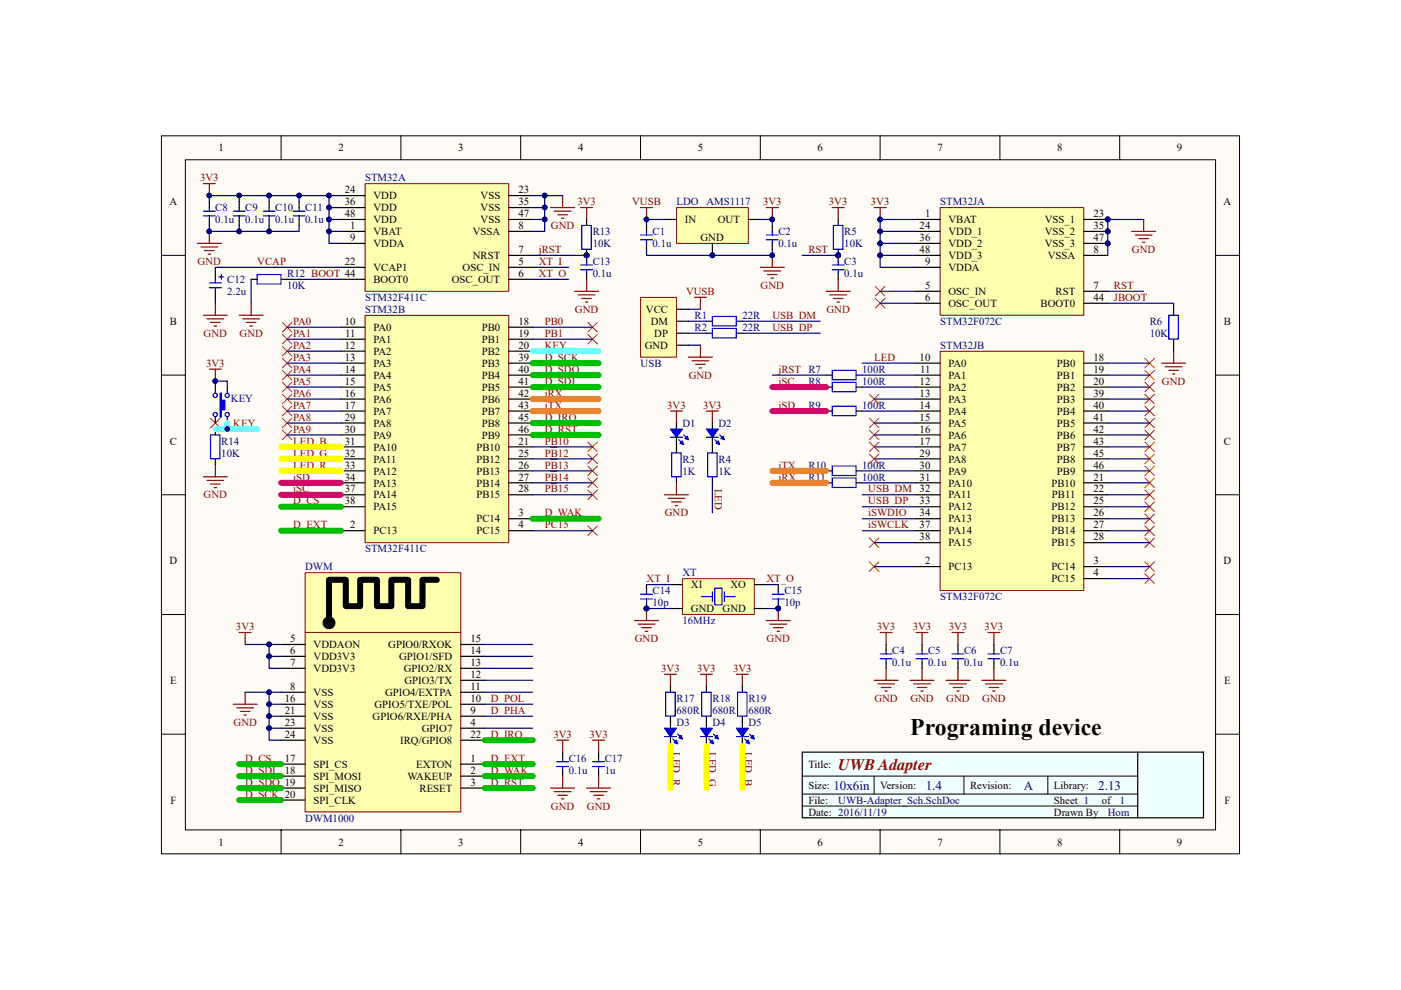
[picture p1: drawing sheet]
<svg xmlns="http://www.w3.org/2000/svg" width="297mm" height="210mm" viewBox="0 0 297 210" stroke-linecap="round" stroke-linejoin="round" font-family="sans-serif">
<path d="M34.2 28.8h228.6v152.3h-228.6z" fill="#fffcf8"/>
<path d="M34.2 28.8h228.6v152.3h-228.6z" fill="none" stroke="#000" stroke-width=".21"/>
<path d="M39.3 33.9h218.4v142.1h-218.4z" fill="#fffcf8"/>
<g fill="none" stroke="#000" stroke-width=".21">
<path d="M39.3 33.9h218.4v142.1h-218.4zM59.6 28.8v5.1M85 28.8v5.1M110.4 28.8v5.1M135.8 28.8v5.1M161.2 28.8v5.1M186.6 28.8v5.1M212 28.8v5.1M237.4 28.8v5.1M34.2 54.2h5.1M257.7 54.2h5.1M34.2 79.6h5.1"/>
<path d="M257.7 79.6h5.1M34.2 104.9h5.1M257.7 104.9h5.1M34.2 130.3h5.1M257.7 130.3h5.1M34.2 155.7h5.1M257.7 155.7h5.1M59.6 176v5.1M85 176v5.1M110.4 176v5.1M135.8 176v5.1M161.2 176v5.1"/>
<path d="M186.6 176v5.1M212 176v5.1M237.4 176v5.1"/>
</g>
<g fill="none" stroke="#800000" stroke-width=".25">
<path d="M43.1 38.9h2.6M44.4 38.9v2.6M116.8 44h5M117.5 44.8h3.6M118.3 45.6h2M119 46.3h.5M119.3 41.5v2.5M123.1 44h2.5M124.4 44v2.5M43.1 66.9h5.1M43.9 67.6h3.5M44.6 68.4h2.1"/>
<path d="M45.4 69.2h.5M45.7 64.3v2.6M50.7 66.9h5.1M51.5 67.6h3.5M52.2 68.4h2.1M53 69.2h.5M53.3 64.3v2.6"/>
</g>
<circle cx="44.4" cy="41.5" r=".49" fill="#000080" stroke="#000080" stroke-width=".21"/>
<path d="M77.4 39h30.5v22.8h-30.5z" fill="#ffffb0"/>
<path d="M77.4 39h30.5v22.8h-30.5z" fill="none" stroke="#800000" stroke-width=".21"/>
<g fill="none" stroke="#000" stroke-width=".25">
<path d="M72.3 49.1h5.1M72.3 56.7h5.1M72.3 59.2h5.1M72.3 51.6h5.1M72.3 41.5h5.1M72.3 44h5.1M72.3 46.5h5.1M107.9 49.1h5M107.9 56.7h5M107.9 59.2h5M107.9 54.2h5M107.9 41.5h5"/>
<path d="M107.9 44h5M107.9 46.5h5"/>
</g>
<path d="M77.4 66.9h30.5v48.2h-30.5z" fill="#ffffb0"/>
<path d="M77.4 66.9h30.5v48.2h-30.5z" fill="none" stroke="#800000" stroke-width=".21"/>
<g fill="none" stroke="#000" stroke-width=".25">
<path d="M72.3 69.4h5.1M72.3 71.9h5.1M72.3 74.5h5.1M72.3 77h5.1M72.3 79.6h5.1M107.9 69.4h5M107.9 71.9h5M107.9 74.5h5M107.9 77h5M107.9 79.6h5M45.7 91v1.2M45.7 97.3v1.3"/>
<path d="M72.3 82.1h5.1M72.3 84.6h5.1M72.3 87.2h5.1M72.3 94.8h5.1M72.3 97.3h5.1M72.3 99.9h5.1M72.3 89.7h5.1M72.3 92.2h5.1M107.9 82.1h5M107.9 84.6h5M107.9 87.2h5M107.9 94.8h5"/>
<path d="M107.9 97.3h5M107.9 99.9h5M107.9 89.7h5M107.9 92.2h5M72.3 112.6h5.1M72.3 102.4h5.1M72.3 104.9h5.1M72.3 107.5h5.1M107.9 112.6h5M107.9 110h5M107.9 102.4h5M107.9 104.9h5"/>
</g>
<path d="M124.4 59.2v2.6M44.4 78.3h2.5M45.7 78.3v2.5M121.8 61.8h5.1M122.6 62.5h3.6M123.4 63.3h2M124.1 64.1h.5M45.7 98.6v2.5M43.1 101.1h5.1M43.9 101.9h3.5M44.6 102.7h2.1M45.4 103.4h.5" fill="none" stroke="#800000" stroke-width=".25"/>
<circle cx="45.6" cy="80.8" r=".49" fill="#000080" stroke="#000080" stroke-width=".21"/>
<path d="M44.6 92.2h2v5.1h-2z" fill="none" stroke="#00f" stroke-width=".25"/>
<path d="M64.7 134.2h33v38h-33z" fill="#ffffb0"/>
<path d="M64.7 134.2h33v38h-33z" fill="none" stroke="#800000" stroke-width=".21"/>
<g fill="none" stroke="#000" stroke-width=".25">
<path d="M59.6 136.7h5.1M59.6 139.2h5.1M97.7 136.7h5.1M97.7 139.2h5.1M59.6 154.5h5.1M59.6 141.8h5.1M59.6 146.8h5.1M59.6 151.9h5.1M59.6 149.4h5.1M59.6 157h5.1M97.7 154.5h5.1M97.7 141.8h5.1"/>
<path d="M97.7 146.8h5.1M97.7 151.9h5.1M97.7 149.4h5.1M97.7 144.3h5.1M97.7 157h5.1M59.6 162.1h5.1M59.6 164.6h5.1M59.6 167.2h5.1M59.6 169.7h5.1M97.7 162.1h5.1M97.7 164.6h5.1M97.7 167.2h5.1"/>
</g>
<path d="M64.7 121.5h33v12.6h-33z" fill="#ffffb0"/>
<path d="M64.7 121.5h33v12.6h-33z" fill="none" stroke="#800000" stroke-width=".21"/>
<path d="M92.6 123h-3v5.6h-3.1v-5.6h-3.5v5.6h-3.1v-5.6h-3.5v5.6h-3.1v-5.6h-3.5v9.1" fill="none" stroke="#000" stroke-width="1.3"/>
<circle cx="69.8" cy="132.1" r="1.25" fill="#000" stroke="#000" stroke-width=".21"/>
<path d="M50.7 134.2h2.6M52 134.2v2.5M162.5 131.6h5.1M163.2 132.4h3.6M164 133.1h2M164.8 133.9h.5M165 129.1v2.5M49.5 149.4h5M50.2 150.1h3.6M51 150.9h2M51.7 151.7h.5M52 146.8v2.6" fill="none" stroke="#800000" stroke-width=".25"/>
<path d="M119.3 159.5v1.3M126.9 159.5v1.3M119.3 163.3v1.3M126.9 163.3v1.3" fill="none" stroke="#000" stroke-width=".25"/>
<path d="M118 161.6h2.6M118 162.6h2.6M119.3 160.8v.8M119.3 162.6v.7M125.6 161.6h2.6M125.6 162.6h2.6M126.9 160.8v.8M126.9 162.6v.7" fill="none" stroke="#00f" stroke-width=".25"/>
<circle cx="165" cy="129.1" r=".49" fill="#000080" stroke="#000080" stroke-width=".21"/>
<path d="M144.7 122.8h15.2v7.5h-15.2z" fill="#ffffb0"/>
<path d="M144.7 122.7h15.2v7.6h-15.2z" fill="none" stroke="#800000" stroke-width=".21"/>
<g fill="none" stroke="#000" stroke-width=".25">
<path d="M137.1 47.8v1.3M137.1 51.6v1.3M163.7 47.8v1.3M163.7 51.6v1.3M177.7 46.5v1.3M177.7 52.9v2.5M177.7 58v1.2M149.8 68.1h1.2M149.8 70.7h1.2M156.1 68.1h1.3M156.1 70.7h1.3M143.4 94.8v1.3"/>
<path d="M151 94.8v1.3M143.4 101.1v1.3M151 101.1v1.3M142.2 124h2.5M142.2 129.1h2.5M159.9 124h2.6M159.9 129.1h2.6M187.9 136.7v1.2M195.5 136.7v1.2M203.1 136.7v1.2M210.7 136.7v1.2M187.9 140.5v1.3"/>
<path d="M195.5 140.5v1.3M203.1 140.5v1.3M210.7 140.5v1.3"/>
</g>
<g fill="none" stroke="#00f" stroke-width=".25">
<path d="M135.8 49.8h2.5M135.8 50.9h2.5M137.1 49.1v.7M137.1 50.9v.7M162.5 49.8h2.5M162.5 50.9h2.5M163.7 49.1v.7M163.7 50.9v.7M176.4 56.2h2.6M176.4 57.2h2.6M176.7 47.8h2v5.1h-2zM177.7 55.4v.8"/>
<path d="M177.7 57.2v.8M151 67.1h5.1v2h-5.1zM151 69.7h5.1v2h-5.1zM142.4 96.1h2v5h-2zM150 96.1h2v5h-2zM148.8 126.5h2.2M151 125.5v2.1M151.6 124.8h1.5v3.5h-1.5zM153.6 125.5v2.1M153.6 126.5h2.3M186.6 138.7h2.5M186.6 139.7h2.5"/>
<path d="M187.9 137.9v.8M187.9 139.7v.8M194.2 138.7h2.6M194.2 139.7h2.6M195.5 137.9v.8M195.5 139.7v.8M201.8 138.7h2.6M201.8 139.7h2.6M203.1 137.9v.8M203.1 139.7v.8M209.5 138.7h2.5M209.5 139.7h2.5"/>
<path d="M210.7 137.9v.8M210.7 139.7v.8"/>
</g>
<g fill="none" stroke="#800000" stroke-width=".25">
<path d="M135.8 44h2.5M137.1 44v2.5M161.2 56.7h5.1M162 57.5h3.5M162.5 44h2.5M162.7 58.2h2.1M163.5 59h.5M163.7 44v2.5M163.7 54.2v2.5M176.4 44h2.6M177.7 44v2.5M177.7 59.2v2.6"/>
<path d="M185.3 44h2.6M186.6 44v2.5M239.9 49.1h5.1M240.7 49.8h3.6M241.5 50.6h2M242.2 51.4h.5M242.5 46.5v2.6M146 75.8h5M146.7 76.5h3.6M147.2 63.1h2.6M147.5 77.3h2M148.2 78h.6"/>
<path d="M148.5 63.1v2.5M148.5 73.2v2.6M175.2 61.8h5.1M175.9 62.5h3.6M176.7 63.3h2M177.5 64.1h.5M142.2 87.2h2.5M143.4 87.2v2.5M149.8 87.2h2.5M151 87.2v2.5M140.9 104.9h5.1M141.6 105.7h3.6"/>
<path d="M142.4 106.5h2M143.2 107.2h.5M143.4 102.4v2.5M134.5 131.6h5.1M135.3 132.4h3.6M136.1 133.1h2M136.8 133.9h.5M137.1 129.1v2.5M186.6 134.2h2.5M187.9 134.2v2.5M194.2 134.2h2.6M195.5 134.2v2.5"/>
<path d="M201.8 134.2h2.6M203.1 134.2v2.5M209.5 134.2h2.5M210.7 134.2v2.5M118 157h2.6M119.3 157v2.5M185.3 144.3h5.1M186.1 145.1h3.5M186.9 145.8h2M187.6 146.6h.5M187.9 141.8v2.5M193 144.3h5"/>
<path d="M193.7 145.1h3.6M194.5 145.8h2M195.2 146.6h.5M195.5 141.8v2.5M200.6 144.3h5.1M201.3 145.1h3.6M202.1 145.8h2M202.9 146.6h.5M203.1 141.8v2.5M208.2 144.3h5.1M209 145.1h3.5M209.7 145.8h2"/>
<path d="M210.5 146.6h.5M210.7 141.8v2.5M116.8 167.2h5M117.5 167.9h3.6M118.3 168.7h2M119 169.4h.5M119.3 164.6v2.6M124.4 167.2h5.1M125.1 167.9h3.6M125.9 168.7h2M126.7 169.4h.5M126.9 164.6v2.6"/>
</g>
<g fill="#000080" stroke="#000080" stroke-width=".21">
<circle cx="137.1" cy="129.1" r=".49"/>
<circle cx="137.1" cy="46.5" r=".49"/>
<circle cx="163.7" cy="54.2" r=".49"/>
<circle cx="163.7" cy="46.5" r=".49"/>
<circle cx="177.7" cy="54.2" r=".49"/>
<circle cx="186.6" cy="46.5" r=".49"/>
</g>
<g fill="none" stroke="#f00" stroke-width=".21">
<path d="M185.6 60.8l2 2M185.6 63.3l2 2M187.6 60.8l-2 2M187.6 63.3l-2 2M184.3 96.3l2 2M186.3 96.3l-2 2M242.7 98.8l2.1 2.1M242.7 96.3l2.1 2M242.7 93.8l2.1 2M242.7 91.2l2.1 2.1M242.7 88.7l2.1 2M242.7 86.2l2.1 2"/>
<path d="M242.7 83.6l2.1 2.1M242.7 81.1l2.1 2M244.8 98.8l-2.1 2.1M244.8 96.3l-2.1 2M244.8 93.8l-2.1 2M244.8 91.2l-2.1 2.1M244.8 88.7l-2.1 2M244.8 86.2l-2.1 2M244.8 83.6l-2.1 2.1M244.8 81.1l-2.1 2M184.3 114.1l2 2M184.3 119.2l2 2"/>
<path d="M186.3 114.1l-2 2M186.3 119.2l-2 2M242.7 119.2l2.1 2M242.7 103.9l2.1 2.1M242.7 101.4l2.1 2M244.8 119.2l-2.1 2M244.8 103.9l-2.1 2.1M244.8 101.4l-2.1 2M242.7 121.7l2.1 2M244.8 121.7l-2.1 2"/>
</g>
<path d="M199.3 44h30.5v22.9h-30.5z" fill="#ffffb0"/>
<path d="M199.3 44h30.5v22.9h-30.5z" fill="none" stroke="#800000" stroke-width=".21"/>
<g fill="none" stroke="#000" stroke-width=".25">
<path d="M194.2 46.5h5.1M194.2 54.2h5.1M194.2 56.7h5.1M194.2 49.1h5.1M194.2 51.6h5.1M229.8 46.5h5.1M229.8 54.2h5.1M229.8 49.1h5.1M229.8 51.6h5.1M194.2 61.8h5.1M194.2 64.3h5.1M229.8 61.8h5.1"/>
<path d="M229.8 64.3h5.1"/>
</g>
<g fill="#000080" stroke="#000080" stroke-width=".21">
<circle cx="234.9" cy="46.5" r=".49"/>
<circle cx="234.9" cy="49.1" r=".49"/>
<circle cx="234.9" cy="51.6" r=".49"/>
</g>
<path d="M199.3 74.5h30.5v50.7h-30.5z" fill="#ffffb0"/>
<path d="M199.3 74.5h30.5v50.7h-30.5z" fill="none" stroke="#800000" stroke-width=".21"/>
<g fill="none" stroke="#000" stroke-width=".25">
<path d="M175.2 79.6h1.2M181.5 79.6h1.3M194.2 77h5.1M194.2 79.6h5.1M229.8 77h5.1M229.8 79.6h5.1M248.8 65.6v1.3M248.8 71.9v1.3M45.7 82.1v1.3M45.7 88.5v1.2M175.2 82.1h1.2M175.2 87.2h1.2"/>
<path d="M175.2 99.9h1.2M181.5 82.1h1.3M181.5 87.2h1.3M181.5 99.9h1.3M194.2 82.1h5.1M194.2 84.6h5.1M194.2 87.2h5.1M194.2 89.7h5.1M194.2 92.2h5.1M194.2 94.8h5.1M194.2 97.3h5.1M194.2 99.9h5.1"/>
<path d="M229.8 82.1h5.1M229.8 84.6h5.1M229.8 87.2h5.1M229.8 89.7h5.1M229.8 92.2h5.1M229.8 94.8h5.1M229.8 97.3h5.1M229.8 99.9h5.1M175.2 102.4h1.2M181.5 102.4h1.3M194.2 102.4h5.1M194.2 104.9h5.1"/>
<path d="M194.2 107.5h5.1M194.2 110h5.1M194.2 112.6h5.1M194.2 115.1h5.1M229.8 102.4h5.1M229.8 104.9h5.1M229.8 107.5h5.1M229.8 110h5.1M229.8 112.6h5.1M229.8 115.1h5.1M194.2 120.2h5.1M229.8 120.2h5.1"/>
<path d="M229.8 122.7h5.1M142.2 145.6v1.2M142.2 151.9v1.3M149.8 145.6v1.2M149.8 151.9v1.3M157.4 145.6v1.2M157.4 151.9v1.3"/>
</g>
<g fill="none" stroke="#800000" stroke-width=".25">
<path d="M41.8 51.6h5.1M42.6 52.4h3.6M43.4 53.1h2M44.1 53.9h.5M44.4 49.1v2.5M246.3 77h5.1M247.1 77.8h3.5M247.8 78.5h2M248.6 79.3h.5M248.8 74.5v2.5M125.6 157h2.6M126.9 157v2.5"/>
<path d="M140.9 143h2.5M142.2 143v2.6M148.5 143h2.5M149.8 143v2.6M156.1 143h2.6M157.4 143v2.6"/>
</g>
<g fill="none" stroke="#f00" stroke-width=".21">
<path d="M242.7 76l2.1 2M242.7 78.5l2.1 2.1M244.8 76l-2.1 2M244.8 78.5l-2.1 2.1M44.6 88.7l2.1 2M46.7 88.7l-2.1 2M184.3 88.7l2 2M184.3 91.2l2 2.1M184.3 93.8l2 2M184.3 83.6l2 2.1M186.3 88.7l-2 2M186.3 91.2l-2 2.1"/>
<path d="M186.3 93.8l-2 2M186.3 83.6l-2 2.1M242.7 114.1l2.1 2M242.7 111.5l2.1 2.1M242.7 109l2.1 2M242.7 106.5l2.1 2M244.8 114.1l-2.1 2M244.8 111.5l-2.1 2.1M244.8 109l-2.1 2M244.8 106.5l-2.1 2"/>
</g>
<path d="M176.4 78.5h5.1v2.1h-5.1zM247.8 66.9h2v5h-2zM176.4 81.1h5.1v2h-5.1zM176.4 86.2h5.1v2h-5.1zM176.4 98.8h5.1v2.1h-5.1zM176.4 101.4h5.1v2h-5.1zM141.1 146.8h2v5.1h-2zM148.8 146.8h2v5.1h-2zM156.4 146.8h2v5.1h-2z" fill="none" stroke="#00f" stroke-width=".25"/>
<circle cx="44.4" cy="49.1" r=".49" fill="#000080" stroke="#000080" stroke-width=".21"/>
<path d="M46.7 83.4h.2v1.5h.8v2h-.8v1.6h-.2z" fill-rule="evenodd" fill="#00f"/>
<g fill="none" stroke="#00f" stroke-width=".25">
<path d="M46.7 83.4h.2v1.5h.8v2h-.8v1.6h-.2z"/>
<circle cx="45.6" cy="83.9" r=".45"/>
<circle cx="45.6" cy="87.9" r=".45"/>
<circle cx="48.2" cy="87.9" r=".45"/>
<circle cx="48.2" cy="83.9" r=".45"/>
</g>
<path d="M48.2 82.1v1.3M48.2 88.5v1.2" fill="none" stroke="#000" stroke-width=".25"/>
<path d="M170.1 159.5v14h85.1v-14z" fill-rule="evenodd" fill="#f0ffff" stroke="#000" stroke-width=".25"/>
<path d="M170.1 164.6h71.1M170.1 171h71.1M170.1 168.4h71.1M185.3 164.6v3.8M204.4 164.6v3.8M222.2 164.6v3.8" fill="none" stroke="#000" stroke-width=".21"/>
<g fill="none" stroke="#000" stroke-width=".25">
<path d="M44.4 42.8v1.2M44.4 46.5v1.3M45.7 58v1.2M50.7 42.8v1.2M50.7 46.5v1.3M53.3 59.2h1.2M57.1 42.8v1.2M57.1 46.5v1.3M59.6 59.2h1.3M63.4 42.8v1.2M63.4 46.5v1.3M124.4 46.5v1.3"/>
<path d="M124.4 52.9v2.5M124.4 58v1.2M45.7 61.8v1.3M137.1 124v1.3M137.1 127.8v1.3M165 124v1.3M165 127.8v1.3M241.2 159.5v13.9"/>
</g>
<g fill="none" stroke="#00f" stroke-width=".25">
<path d="M43.1 45.8h2.6M43.1 44.8h2.6M44.4 44v.8M44.4 45.8v.7M45.7 59.2v.8M46.4 58.7h1M46.9 58.2v1M49.5 45.8h2.5M49.5 44.8h2.5M50.7 44v.8M50.7 45.8v.7M54.5 58.2h5.1v2h-5.1z"/>
<path d="M55.8 45.8h2.5M55.8 44.8h2.5M57.1 44v.8M57.1 45.8v.7M62.1 45.8h2.6M62.1 44.8h2.6M63.4 44v.8M63.4 45.8v.7M123.1 56.2h2.5M123.1 57.2h2.5M123.4 47.8h2v5.1h-2zM124.4 55.4v.8"/>
<path d="M124.4 57.2v.8M44.4 61h2.5M44.4 60h2.5M45.7 61v.8M135.8 126h2.5M135.8 127h2.5M137.1 125.3v.7M137.1 127v.8M163.7 126h2.6M163.7 127h2.6M165 125.3v.7M165 127v.8"/>
</g>
<g fill="#000080" stroke="#000080" stroke-width=".21">
<circle cx="124.4" cy="54.2" r=".49"/>
<circle cx="137.1" cy="129.1" r=".49"/>
<circle cx="165" cy="129.1" r=".49"/>
</g>
<path d="M143.5 44h15.2v7.6h-15.2z" fill="#ffffb0"/>
<path d="M143.4 44h15.3v7.6h-15.3z" fill="none" stroke="#800000" stroke-width=".21"/>
<path d="M140.9 46.5h2.5M151 51.6v2.6M158.7 46.5h2.5M143.4 89.7v1.3M143.4 92.8v2" fill="none" stroke="#000" stroke-width=".25"/>
<circle cx="151" cy="54.2" r=".49" fill="#000080" stroke="#000080" stroke-width=".21"/>
<path d="M142.2 91h2.5l-1.3 1.8z" fill="#00f"/>
<path d="M142.2 91h2.5l-1.3 1.8zM143.9 93.3l1 1M144.9 92.2l1.1 1.1" fill="none" stroke="#00f" stroke-width=".25"/>
<path d="M144.2 94l.5-.5 .2 .8z" fill="#00f"/>
<path d="M144.2 94l.5-.5 .2 .8z" fill="none" stroke="#00f" stroke-width=".25"/>
<path d="M145.2 93l.5-.5 .3 .8z" fill="#00f"/>
<path d="M142.2 92.8h2.5M145.2 93l.5-.5 .3 .8z" fill="none" stroke="#00f" stroke-width=".25"/>
<path d="M151 89.7v1.3M151 92.8v2" fill="none" stroke="#000" stroke-width=".25"/>
<path d="M149.8 91h2.5l-1.3 1.8z" fill="#00f"/>
<path d="M149.8 91h2.5l-1.3 1.8zM151.6 93.3l1 1M152.6 92.2l1 1.1" fill="none" stroke="#00f" stroke-width=".25"/>
<path d="M151.8 94l.5-.5 .3 .8z" fill="#00f"/>
<path d="M151.8 94l.5-.5 .3 .8z" fill="none" stroke="#00f" stroke-width=".25"/>
<path d="M152.8 93l.5-.5 .3 .8z" fill="#00f"/>
<path d="M149.8 92.8h2.5M152.8 93l.5-.5 .3 .8z" fill="none" stroke="#00f" stroke-width=".25"/>
<path d="M142.2 153.2v1.3M142.2 156.2v2.1" fill="none" stroke="#000" stroke-width=".25"/>
<path d="M140.9 154.5h2.5l-1.2 1.7z" fill="#00f"/>
<path d="M140.9 154.5h2.5l-1.2 1.7zM142.7 156.7l1 1.1M143.7 155.7l1 1" fill="none" stroke="#00f" stroke-width=".25"/>
<path d="M142.9 157.5l.5-.5 .3 .8z" fill="#00f"/>
<path d="M142.9 157.5l.5-.5 .3 .8z" fill="none" stroke="#00f" stroke-width=".25"/>
<path d="M143.9 156.5l.5-.5 .3 .7z" fill="#00f"/>
<path d="M140.9 156.2h2.5M143.9 156.5l.5-.5 .3 .7z" fill="none" stroke="#00f" stroke-width=".25"/>
<path d="M149.8 153.2v1.3M149.8 156.2v2.1" fill="none" stroke="#000" stroke-width=".25"/>
<path d="M148.5 154.5h2.5l-1.2 1.7z" fill="#00f"/>
<path d="M148.5 154.5h2.5l-1.2 1.7zM150.3 156.7l1 1.1M151.3 155.7l1 1" fill="none" stroke="#00f" stroke-width=".25"/>
<path d="M150.5 157.5l.5-.5 .3 .8z" fill="#00f"/>
<path d="M150.5 157.5l.5-.5 .3 .8z" fill="none" stroke="#00f" stroke-width=".25"/>
<path d="M151.6 156.5l.5-.5 .2 .7z" fill="#00f"/>
<path d="M148.5 156.2h2.5M151.6 156.5l.5-.5 .2 .7z" fill="none" stroke="#00f" stroke-width=".25"/>
<path d="M157.4 153.2v1.3M157.4 156.2v2.1" fill="none" stroke="#000" stroke-width=".25"/>
<path d="M156.1 154.5h2.6l-1.3 1.7z" fill="#00f"/>
<path d="M156.1 154.5h2.6l-1.3 1.7zM157.9 156.7l1 1.1M158.9 155.7l1 1" fill="none" stroke="#00f" stroke-width=".25"/>
<path d="M158.2 157.5l.5-.5 .2 .8z" fill="#00f"/>
<path d="M158.2 157.5l.5-.5 .2 .8z" fill="none" stroke="#00f" stroke-width=".25"/>
<path d="M159.2 156.5l.5-.5 .2 .7z" fill="#00f"/>
<path d="M156.1 156.2h2.6M159.2 156.5l.5-.5 .2 .7z" fill="none" stroke="#00f" stroke-width=".25"/>
<path d="M116.7 92.3h1.4M116.7 94.8h1.4M116.7 97.4h1.4M116.7 99.9h1.4M116.7 102.5h1.4" fill="none" stroke="#800000" stroke-width=".25"/>
<g fill="none" stroke="#f00" stroke-width=".21">
<path d="M59.9 70.9l2 2.1M59.9 73.5l2 2M59.9 76l2 2M59.9 78.5l2 2.1M59.9 68.4l2 2M61.9 70.9l-2 2.1M61.9 73.5l-2 2M61.9 76l-2 2M61.9 78.5l-2 2.1M61.9 68.4l-2 2M124.6 70.9l2.1 2.1M124.6 68.4l2.1 2"/>
<path d="M126.7 70.9l-2.1 2.1M126.7 68.4l-2.1 2M59.9 81.1l2 2M59.9 83.6l2 2.1M59.9 86.2l2 2M59.9 88.7l2 2M59.9 91.2l2 2.1M61.9 81.1l-2 2M61.9 83.6l-2 2.1M61.9 86.2l-2 2M61.9 88.7l-2 2M61.9 91.2l-2 2.1"/>
<path d="M124.6 98.8l2.1 2.1M124.6 96.3l2.1 2M124.6 93.8l2.1 2M126.7 98.8l-2.1 2.1M126.7 96.3l-2.1 2M126.7 93.8l-2.1 2M124.6 103.9l2.1 2.1M124.6 101.4l2.1 2M124.6 111.5l2.1 2.1M126.7 103.9l-2.1 2.1M126.7 101.4l-2.1 2M126.7 111.5l-2.1 2.1"/>
</g>
<g fill="none" stroke="#000080" stroke-width=".25">
<path d="M44.4 42.8v-1.3h25.4v10.1h2.5M44.4 47.8v1.3h19v-1.3M50.7 47.8v1.3M50.7 41.5v1.3M53.3 59.2v5.1M57.1 41.5v1.3M57.1 47.8v1.3M60.9 59.2h11.4M63.4 41.5v1.3M69.8 44h2.5M69.8 41.5h2.5M69.8 46.5h2.5"/>
<path d="M69.8 49.1h2.5M72.3 56.7h-26.6v1.3M112.9 54.2h11.5M112.9 46.5h2.6v2.6h-2.6M112.9 59.2h7.7M112.9 56.7h7.7M112.9 41.5h6.4M112.9 44h2.6M115.5 41.5v5M137.1 52.9v1.3h26.6v-1.3M140.9 46.5h-3.8v1.3M161.2 46.5h2.5v1.3"/>
<path d="M170.1 54.2h7.6M194.2 54.2h-7.6v2.5h7.6M194.2 46.5h-7.6v2.6M194.2 51.6h-7.6v2.6M194.2 49.1h-7.6v2.5M242.5 46.5h-7.6v7.7M45.7 63.1v1.2M60.9 77h11.4M60.9 74.5h11.4M60.9 71.9h11.4M60.9 69.4h11.4M60.9 79.6h11.4"/>
<path d="M112.9 77h14M112.9 74.5h14M112.9 71.9h12.7M112.9 69.4h12.7M112.9 79.6h14M146 68.1h3.8M146 70.7h3.8M146 65.6h2.5M146 73.2h2.5M157.4 68.1h16.5M157.4 70.7h16.5M163.7 79.6h11.5"/>
<path d="M182.8 77h11.4M182.8 79.6h11.4M186.6 61.8h7.6M186.6 64.3h7.6M234.9 61.8h7.6M234.9 64.3h13.9v1.3M234.9 77h8.9M234.9 79.6h8.9M248.8 73.2v1.3M45.7 82.1v-1.3h2.5v1.3M45.7 91h8.8M48.2 89.7v1.3"/>
<path d="M59.6 94.8h12.7M59.6 97.3h12.7M59.6 99.9h12.7M60.9 82.1h11.4M60.9 84.6h11.4M60.9 92.2h11.4M60.9 89.7h11.4M60.9 87.2h11.4M112.9 94.8h12.7M112.9 97.3h12.7M112.9 99.9h12.7M112.9 92.2h14"/>
<path d="M112.9 89.7h14M112.9 87.2h14M112.9 82.1h14M112.9 84.6h14M163.7 87.2h11.5M163.7 99.9h11.5M163.7 82.1h11.5M182.8 87.2h11.4M182.8 99.9h11.4M182.8 82.1h11.4M185.3 94.8h8.9M185.3 97.3h8.9"/>
<path d="M185.3 84.6h8.9M185.3 92.2h8.9M185.3 89.7h8.9M234.9 87.2h8.9M234.9 94.8h8.9M234.9 97.3h8.9M234.9 99.9h8.9M234.9 82.1h8.9M234.9 84.6h8.9M234.9 92.2h8.9M234.9 89.7h8.9M59.6 102.4h12.7"/>
<path d="M59.6 104.9h12.7M59.6 107.5h12.7M59.6 112.6h12.7M112.9 102.4h12.7M112.9 104.9h12.7M112.9 112.6h12.7M112.9 110h14M151 102.4v6.4M163.7 102.4h11.5M182.8 102.4h11.4M182.8 104.9h11.4M182.8 107.5h11.4"/>
<path d="M182.8 112.6h11.4M182.8 110h11.4M185.3 115.1h8.9M234.9 102.4h8.9M234.9 104.9h8.9M234.9 107.5h8.9M234.9 112.6h8.9M234.9 110h8.9M234.9 115.1h8.9M52 136.7h5.1M57.1 139.2h2.5M59.6 136.7h-2.5v5.1h2.5"/>
<path d="M102.8 139.2h10.1M102.8 136.7h10.1M137.1 124h5.1M137.1 129.1h5.1M162.5 124h2.5M162.5 129.1h2.5M185.3 120.2h8.9M234.9 120.2h8.9M234.9 122.7h8.9M52 146.8h5.1M57.1 154.5h2.5M57.1 151.9h2.5"/>
<path d="M57.1 149.4h2.5M59.6 146.8h-2.5v10.2h2.5M102.8 154.5h10.1M102.8 141.8h10.1M102.8 146.8h10.1M102.8 144.3h10.1M102.8 157h10.1M102.8 151.9h10.1M102.8 149.4h10.1M142.2 158.3v8.9M149.8 158.3v8.9M157.4 158.3v8.9"/>
<path d="M50.7 162.1h8.9M50.7 164.6h8.9M50.7 167.2h8.9M50.7 169.7h8.9M102.8 162.1h10.1M102.8 164.6h10.1M102.8 167.2h10.1"/>
</g>
<g fill="none" stroke="#00be00" stroke-width="1.3">
<path d="M112.9 77h14M112.9 79.6h14M112.9 92.2h14M112.9 89.7h14M112.9 82.1h14M59.6 107.5h12.7M59.6 112.6h12.7M112.9 110h14M102.8 157h10.1M50.7 162.1h8.9M50.7 164.6h8.9M50.7 167.2h8.9"/>
<path d="M50.7 169.7h8.9M102.8 162.1h10.1M102.8 164.6h10.1M102.8 167.2h10.1"/>
</g>
<path d="M112.9 74.5h14M45.7 91h8.8M48.2 89.7v1.3" fill="none" stroke="#6effff" stroke-width="1.3"/>
<path d="M59.6 94.8h12.7M59.6 97.3h12.7M59.6 99.9h12.7M142.2 158.3v8.9M149.8 158.3v8.9M157.4 158.3v8.9" fill="none" stroke="#ff0" stroke-width="1.3"/>
<path d="M163.7 87.2h11.5M163.7 82.1h11.5M59.6 102.4h12.7M59.6 104.9h12.7" fill="none" stroke="#c5008f" stroke-width="1.3"/>
<path d="M112.9 84.6h14M112.9 87.2h14M163.7 99.9h11.5M163.7 102.4h11.5" fill="none" stroke="#fd8400" stroke-width="1.3"/>
<g fill="#000080" stroke="#000080" stroke-width=".21">
<circle cx="124.4" cy="54.2" r=".49"/>
<circle cx="115.5" cy="44" r=".49"/>
<circle cx="50.7" cy="49.1" r=".49"/>
<circle cx="57.1" cy="49.1" r=".49"/>
<circle cx="50.7" cy="41.5" r=".49"/>
<circle cx="57.1" cy="41.5" r=".49"/>
<circle cx="63.4" cy="41.5" r=".49"/>
<circle cx="57.1" cy="139.2" r=".49"/>
<circle cx="57.1" cy="154.4" r=".49"/>
<circle cx="57.1" cy="151.9" r=".49"/>
<circle cx="57.1" cy="149.4" r=".49"/>
<circle cx="57.1" cy="146.8" r=".49"/>
<circle cx="57.1" cy="136.7" r=".49"/>
<circle cx="165" cy="129.1" r=".49"/>
<circle cx="137.1" cy="129.1" r=".49"/>
<circle cx="137.1" cy="46.5" r=".49"/>
<circle cx="163.7" cy="46.5" r=".49"/>
<circle cx="163.7" cy="54.2" r=".49"/>
<circle cx="151" cy="54.2" r=".49"/>
<circle cx="177.7" cy="54.2" r=".49"/>
<circle cx="186.6" cy="51.6" r=".49"/>
<circle cx="186.6" cy="49.1" r=".49"/>
<circle cx="234.9" cy="46.5" r=".49"/>
<circle cx="234.9" cy="49.1" r=".49"/>
<circle cx="234.9" cy="51.6" r=".49"/>
<circle cx="186.6" cy="54.2" r=".49"/>
<circle cx="186.6" cy="46.5" r=".49"/>
<circle cx="115.5" cy="46.5" r=".49"/>
<circle cx="69.8" cy="41.5" r=".49"/>
<circle cx="69.8" cy="44" r=".49"/>
<circle cx="69.8" cy="46.5" r=".49"/>
<circle cx="69.8" cy="49.1" r=".49"/>
<circle cx="44.4" cy="49.1" r=".49"/>
<circle cx="44.4" cy="41.5" r=".49"/>
<circle cx="115.5" cy="41.5" r=".49"/>
<circle cx="48.2" cy="91" r=".49"/>
<circle cx="45.6" cy="80.8" r=".49"/>
</g>
<path d="M135.8 63.1h7.6v12.7h-7.6z" fill="#ffffb0"/>
<path d="M135.8 63.1h7.6v12.7h-7.6z" fill="none" stroke="#800000" stroke-width=".21"/>
<path d="M143.4 65.6h2.6M143.4 68.1h2.6M143.4 70.7h2.6M143.4 73.2h2.6" fill="none" stroke="#000" stroke-width=".25"/>
<text font-size="5" x="193" y="155.9">Programing device</text>
<text font-size="3.4" fill="#800000" x="177.7" y="163.2">UWB Adapter</text>
<g font-size="2.8" fill="#000080">
<text x="176.7" y="167.6">10x6in</text>
<text x="196.3" y="167.6">1.4</text>
<text x="217.1" y="167.6">A</text>
<text x="232.9" y="167.6">2.13</text>
</g>
<g font-size="2.3">
<text x="46.4" y="32.1">1</text>
<text x="71.8" y="32.1">2</text>
<text x="97.2" y="32.1">3</text>
<text x="122.6" y="32.1">4</text>
<text x="148" y="32.1">5</text>
<text x="173.4" y="32.1">6</text>
<text x="198.8" y="32.1">7</text>
<text x="224.2" y="32.1">8</text>
<text x="249.5" y="32.1">9</text>
<text x="73.1" y="41">24</text>
<text x="109.9" y="41">23</text>
<text x="35.9" y="43.5">A</text>
<text x="73.1" y="43.5">36</text>
<text x="73.1" y="46.1">48</text>
<text x="79.2" y="42.3">VDD</text>
<text x="79.2" y="44.8">VDD</text>
<text x="79.2" y="47.3">VDD</text>
<text x="101.9" y="42.3">VSS</text>
<text x="101.9" y="44.8">VSS</text>
<text x="101.9" y="47.3">VSS</text>
<text x="109.9" y="43.5">35</text>
<text x="109.9" y="46.1">47</text>
<text x="145.2" y="47.3">IN</text>
<text x="152.2" y="47.3">OUT</text>
<text x="196.1" y="46.1">1</text>
<text x="201.1" y="47.3">VBAT</text>
<text x="221.5" y="47.3">VSS_1</text>
<text x="231.8" y="46.1">23</text>
<text x="259.4" y="43.5">A</text>
<text x="74.2" y="48.6">1</text>
<text x="74.2" y="51.1">9</text>
<text x="79.2" y="49.9">VBAT</text>
<text x="79.2" y="52.4">VDDA</text>
<text x="100.2" y="49.9">VSSA</text>
<text x="109.9" y="53.7">7</text>
<text x="109.9" y="48.6">8</text>
<text x="148.5" y="51.1">GND</text>
<text x="195" y="48.6">24</text>
<text x="195" y="51.1">36</text>
<text x="195" y="53.7">48</text>
<text x="201.1" y="49.9">VDD_1</text>
<text x="201.1" y="52.4">VDD_2</text>
<text x="221.5" y="49.9">VSS_2</text>
<text x="221.5" y="52.4">VSS_3</text>
<text x="231.8" y="48.6">35</text>
<text x="231.8" y="51.1">47</text>
<text x="231.8" y="53.7">8</text>
<text x="73.1" y="56.2">22</text>
<text x="79.2" y="57.5">VCAP1</text>
<text x="98.1" y="57.5">OSC_IN</text>
<text x="100.2" y="54.9">NRST</text>
<text x="109.9" y="58.8">6</text>
<text x="109.9" y="56.2">5</text>
<text x="196.1" y="56.2">9</text>
<text x="201.1" y="57.5">VDDA</text>
<text x="201.1" y="54.9">VDD_3</text>
<text x="222.2" y="54.9">VSSA</text>
<text x="79.2" y="60">BOOT0</text>
<text x="95.8" y="60">OSC_OUT</text>
<text x="196.1" y="61.3">5</text>
<text x="196.1" y="63.8">6</text>
<text x="201.1" y="62.6">OSC_IN</text>
<text x="201.1" y="65.1">OSC_OUT</text>
<text x="220.6" y="65.1">BOOT0</text>
<text x="223.8" y="62.6">RST</text>
<text x="231.8" y="63.8">44</text>
<text x="231.8" y="61.3">7</text>
<text x="36" y="68.9">B</text>
<text x="73.1" y="68.9">10</text>
<text x="73.2" y="71.5">11</text>
<text x="79.2" y="70.2">PA0</text>
<text x="102.1" y="70.2">PB0</text>
<text x="109.9" y="68.9">18</text>
<text x="109.9" y="71.5">19</text>
<text x="136.9" y="66.4">VCC</text>
<text x="138" y="68.9">DM</text>
<text x="138.7" y="71.5">DP</text>
<text x="259.5" y="68.9">B</text>
<text x="73.1" y="74">12</text>
<text x="73.1" y="76.5">13</text>
<text x="79.2" y="72.7">PA1</text>
<text x="79.2" y="75.3">PA2</text>
<text x="79.2" y="77.8">PA3</text>
<text x="102.1" y="72.7">PB1</text>
<text x="102.1" y="75.3">PB2</text>
<text x="102.1" y="77.8">PB3</text>
<text x="109.9" y="74">20</text>
<text x="109.9" y="76.5">39</text>
<text x="136.7" y="74">GND</text>
<text x="195" y="76.5">10</text>
<text x="201.1" y="77.8">PA0</text>
<text x="224.1" y="77.8">PB0</text>
<text x="231.8" y="76.5">18</text>
<text x="73.1" y="79.1">14</text>
<text x="73.1" y="81.6">15</text>
<text x="79.2" y="80.3">PA4</text>
<text x="79.2" y="82.9">PA5</text>
<text x="102.1" y="80.3">PB4</text>
<text x="102.1" y="82.9">PB5</text>
<text x="109.9" y="79.1">40</text>
<text x="109.9" y="81.6">41</text>
<text x="195" y="81.6">12</text>
<text x="195.1" y="79.1">11</text>
<text x="201.1" y="80.3">PA1</text>
<text x="201.1" y="82.9">PA2</text>
<text x="224.1" y="82.9">PB2</text>
<text x="224.1" y="80.3">PB1</text>
<text x="231.8" y="81.6">20</text>
<text x="231.8" y="79.1">19</text>
<text x="73.1" y="84.2">16</text>
<text x="73.1" y="86.7">17</text>
<text x="73.1" y="89.2">29</text>
<text x="79.2" y="85.4">PA6</text>
<text x="79.2" y="88">PA7</text>
<text x="102.1" y="85.4">PB6</text>
<text x="102.1" y="88">PB7</text>
<text x="109.9" y="84.2">42</text>
<text x="109.9" y="86.7">43</text>
<text x="109.9" y="89.2">45</text>
<text x="195" y="84.2">13</text>
<text x="195" y="86.7">14</text>
<text x="195" y="89.2">15</text>
<text x="201.1" y="85.4">PA3</text>
<text x="201.1" y="88">PA4</text>
<text x="224.1" y="85.4">PB3</text>
<text x="224.1" y="88">PB4</text>
<text x="231.8" y="84.2">39</text>
<text x="231.8" y="89.2">41</text>
<text x="231.8" y="86.7">40</text>
<text x="36" y="94.3">C</text>
<text x="73.1" y="91.8">30</text>
<text x="73.1" y="94.3">31</text>
<text x="79.2" y="90.5">PA8</text>
<text x="79.2" y="93">PA9</text>
<text x="79.2" y="95.6">PA10</text>
<text x="101" y="95.6">PB10</text>
<text x="102.1" y="90.5">PB8</text>
<text x="102.1" y="93">PB9</text>
<text x="109.9" y="94.3">21</text>
<text x="109.9" y="91.8">46</text>
<text x="195" y="91.8">16</text>
<text x="195" y="94.3">17</text>
<text x="201.1" y="90.5">PA5</text>
<text x="201.1" y="93">PA6</text>
<text x="201.1" y="95.6">PA7</text>
<text x="224.1" y="90.5">PB5</text>
<text x="224.1" y="93">PB6</text>
<text x="224.1" y="95.6">PB7</text>
<text x="231.8" y="91.8">42</text>
<text x="231.8" y="94.3">43</text>
<text x="259.5" y="94.3">C</text>
<text x="73.1" y="96.8">32</text>
<text x="73.1" y="99.4">33</text>
<text x="73.1" y="101.9">34</text>
<text x="79.2" y="98.1">PA11</text>
<text x="79.2" y="100.6">PA12</text>
<text x="101" y="98.1">PB12</text>
<text x="101" y="100.6">PB13</text>
<text x="109.9" y="96.8">25</text>
<text x="109.9" y="99.4">26</text>
<text x="109.9" y="101.9">27</text>
<text x="195" y="96.8">29</text>
<text x="195" y="99.4">30</text>
<text x="195" y="101.9">31</text>
<text x="201.1" y="98.1">PA8</text>
<text x="201.1" y="100.6">PA9</text>
<text x="224.1" y="98.1">PB8</text>
<text x="224.1" y="100.6">PB9</text>
<text x="231.8" y="101.9">21</text>
<text x="231.8" y="96.8">45</text>
<text x="231.8" y="99.4">46</text>
<text x="73.1" y="104.5">37</text>
<text x="73.1" y="107">38</text>
<text x="79.2" y="103.2">PA13</text>
<text x="79.2" y="105.7">PA14</text>
<text x="101" y="103.2">PB14</text>
<text x="101" y="105.7">PB15</text>
<text x="109.9" y="104.5">28</text>
<text x="195" y="104.5">32</text>
<text x="195" y="107">33</text>
<text x="201.1" y="103.2">PA10</text>
<text x="201.1" y="105.7">PA11</text>
<text x="222.9" y="103.2">PB10</text>
<text x="223" y="105.7">PB11</text>
<text x="231.8" y="107">25</text>
<text x="231.8" y="104.5">22</text>
<text x="74.2" y="112.1">2</text>
<text x="79.2" y="113.3">PC13</text>
<text x="79.2" y="108.3">PA15</text>
<text x="101" y="110.8">PC14</text>
<text x="101" y="113.3">PC15</text>
<text x="109.9" y="109.5">3</text>
<text x="109.9" y="112.1">4</text>
<text x="195" y="109.5">34</text>
<text x="195" y="112.1">37</text>
<text x="201.1" y="108.3">PA12</text>
<text x="201.1" y="110.8">PA13</text>
<text x="201.1" y="113.3">PA14</text>
<text x="222.9" y="108.3">PB12</text>
<text x="222.9" y="110.8">PB13</text>
<text x="222.9" y="113.3">PB14</text>
<text x="231.8" y="109.5">26</text>
<text x="231.8" y="112.1">27</text>
<text x="35.9" y="119.7">D</text>
<text x="195" y="114.6">38</text>
<text x="196.1" y="119.7">2</text>
<text x="201.1" y="115.9">PA15</text>
<text x="222.9" y="115.9">PB15</text>
<text x="231.8" y="119.7">3</text>
<text x="231.8" y="114.6">28</text>
<text x="259.4" y="119.7">D</text>
<text x="146.5" y="124.8">XI</text>
<text x="154.9" y="124.8">XO</text>
<text x="201.1" y="121">PC13</text>
<text x="222.9" y="121">PC14</text>
<text x="222.9" y="123.5">PC15</text>
<text x="231.8" y="122.2">4</text>
<text x="146.5" y="129.9">GND</text>
<text x="153.2" y="129.9">GND</text>
<text x="61.5" y="136.2">5</text>
<text x="66.5" y="137.5">VDDAON</text>
<text x="82.3" y="137.5">GPIO0/RXOK</text>
<text x="99.8" y="136.2">15</text>
<text x="61.5" y="138.7">6</text>
<text x="61.5" y="141.3">7</text>
<text x="66.5" y="140">VDD3V3</text>
<text x="66.5" y="142.5">VDD3V3</text>
<text x="84.6" y="140">GPIO1/SFD</text>
<text x="85.6" y="142.5">GPIO2/RX</text>
<text x="99.8" y="141.3">13</text>
<text x="99.8" y="138.7">14</text>
<text x="99.8" y="143.8">12</text>
<text x="36.1" y="145.1">E</text>
<text x="60.4" y="148.9">16</text>
<text x="61.5" y="146.3">8</text>
<text x="66.5" y="147.6">VSS</text>
<text x="81.6" y="147.6">GPIO4/EXTPA</text>
<text x="85.7" y="145.1">GPIO3/TX</text>
<text x="99.8" y="148.9">10</text>
<text x="99.8" y="146.3">11</text>
<text x="259.6" y="145.1">E</text>
<text x="60.4" y="151.4">21</text>
<text x="60.4" y="154">23</text>
<text x="66.5" y="150.2">VSS</text>
<text x="66.5" y="152.7">VSS</text>
<text x="66.5" y="155.2">VSS</text>
<text x="79" y="152.7">GPIO6/RXE/PHA</text>
<text x="79.4" y="150.2">GPIO5/TXE/POL</text>
<text x="89.4" y="155.2">GPIO7</text>
<text x="99.8" y="154">4</text>
<text x="99.8" y="151.4">9</text>
<text x="60.4" y="161.6">17</text>
<text x="60.4" y="156.5">24</text>
<text x="66.5" y="157.8">VSS</text>
<text x="84.9" y="157.8">IRQ/GPIO8</text>
<text x="99.8" y="161.6">1</text>
<text x="99.8" y="156.5">22</text>
<text x="60.4" y="164.1">18</text>
<text x="66.5" y="162.9">SPI_CS</text>
<text x="66.5" y="165.4">SPI_MOSI</text>
<text x="66.5" y="167.9">SPI_MISO</text>
<text x="86.4" y="165.4">WAKEUP</text>
<text x="88.2" y="162.9">EXTON</text>
<text x="88.9" y="167.9">RESET</text>
<text x="99.8" y="164.1">2</text>
<text x="99.8" y="166.7">3</text>
<text x="171.4" y="162.9">Title:</text>
<text x="171.4" y="167.3">Size:</text>
<text x="186.6" y="167.3">Version:</text>
<text x="205.7" y="167.3">Revision:</text>
<text x="223.5" y="167.3">Library:</text>
<text x="36.1" y="170.5">F</text>
<text x="66.5" y="170.5">SPI_CLK</text>
<text x="171.4" y="173">Date: 2016/11/19</text>
<text x="171.4" y="170.5">File:</text>
<text x="223.5" y="173">Drawn By</text>
<text x="223.5" y="170.5">Sheet 1</text>
<text x="233.6" y="170.5">of</text>
<text x="259.6" y="170.5">F</text>
<text x="46.4" y="179.4">1</text>
<text x="71.8" y="179.4">2</text>
<text x="97.2" y="179.4">3</text>
<text x="122.6" y="179.4">4</text>
<text x="148" y="179.4">5</text>
<text x="173.4" y="179.4">6</text>
<text x="198.8" y="179.4">7</text>
<text x="224.2" y="179.4">8</text>
<text x="249.5" y="179.4">9</text>
</g>
<g font-size="2.3" fill="#800000">
<text x="42.4" y="38.5">3V3</text>
<text x="122.4" y="43.5">3V3</text>
<text x="134" y="43.5">VUSB</text>
<text x="161.8" y="43.5">3V3</text>
<text x="175.7" y="43.5">3V3</text>
<text x="184.6" y="43.5">3V3</text>
<text x="114.2" y="53.7">jRST</text>
<text x="116.8" y="48.6">GND</text>
<text x="171.4" y="53.7">RST</text>
<text x="240" y="53.7">GND</text>
<text x="41.9" y="56.2">GND</text>
<text x="54.5" y="56.2">VCAP</text>
<text x="114.2" y="56.2">XT_I</text>
<text x="114.2" y="58.8">XT_O</text>
<text x="145.5" y="62.6">VUSB</text>
<text x="161.3" y="61.3">GND</text>
<text x="236.2" y="63.8">JBOOT</text>
<text x="236.2" y="61.3">RST</text>
<text x="43.2" y="71.5">GND</text>
<text x="50.8" y="71.5">GND</text>
<text x="62.2" y="68.9">PA0</text>
<text x="62.2" y="71.5">PA1</text>
<text x="115.5" y="68.9">PB0</text>
<text x="115.5" y="71.5">PB1</text>
<text x="121.9" y="66.4">GND</text>
<text x="163.8" y="70.2">USB_DP</text>
<text x="163.8" y="67.6">USB_DM</text>
<text x="175.2" y="66.4">GND</text>
<text x="43.7" y="77.8">3V3</text>
<text x="62.2" y="74">PA2</text>
<text x="62.2" y="76.5">PA3</text>
<text x="115.5" y="76.5">D_SCK</text>
<text x="115.5" y="74">KEY</text>
<text x="185.4" y="76.5">LED</text>
<text x="62.2" y="79.1">PA4</text>
<text x="62.2" y="81.6">PA5</text>
<text x="115.5" y="81.6">D_SDI</text>
<text x="115.5" y="79.1">D_SDO</text>
<text x="146" y="80.3">GND</text>
<text x="165" y="79.1">jRST R7</text>
<text x="165" y="81.6">jSC</text>
<text x="246.4" y="81.6">GND</text>
<text x="62.2" y="84.2">PA6</text>
<text x="62.2" y="86.7">PA7</text>
<text x="62.2" y="89.2">PA8</text>
<text x="115.5" y="89.2">D_IRQ</text>
<text x="115.5" y="84.2">jRX</text>
<text x="115.5" y="86.7">jTX</text>
<text x="141.5" y="86.7">3V3</text>
<text x="149.1" y="86.7">3V3</text>
<text x="165" y="86.7">jSD</text>
<text x="49.5" y="90.5">KEY</text>
<text x="62.2" y="91.8">PA9</text>
<text x="62.2" y="94.3">LED_B</text>
<text x="115.5" y="91.8">D_RST</text>
<text x="115.5" y="94.3">PB10</text>
<text x="62.2" y="101.9">jSD</text>
<text x="62.2" y="99.4">LED_R</text>
<text x="62.2" y="96.8">LED_G</text>
<text x="115.5" y="96.8">PB12</text>
<text x="115.5" y="99.4">PB13</text>
<text x="115.5" y="101.9">PB14</text>
<text x="165" y="99.4">jTX</text>
<text x="165" y="101.9">jRX</text>
<text x="43.2" y="105.7">GND</text>
<text x="62.2" y="107">D_CS</text>
<text x="62.2" y="104.5">jSC</text>
<text x="115.5" y="104.5">PB15</text>
<text x="151.5" y="103.7" transform="rotate(90 151.5 103.7)">LED</text>
<text x="184.1" y="104.5">USB_DM</text>
<text x="184.1" y="107">USB_DP</text>
<text x="62.2" y="112.1">D_EXT</text>
<text x="115.5" y="109.5">D_WAK</text>
<text x="115.5" y="112.1">PC15</text>
<text x="140.9" y="109.5">GND</text>
<text x="184.1" y="109.5">iSWDIO</text>
<text x="184.1" y="112.1">iSWCLK</text>
<text x="137.1" y="123.5">XT_I</text>
<text x="162.5" y="123.5">XT_O</text>
<text x="50" y="133.7">3V3</text>
<text x="134.6" y="136.2">GND</text>
<text x="162.5" y="136.2">GND</text>
<text x="185.9" y="133.7">3V3</text>
<text x="193.5" y="133.7">3V3</text>
<text x="201.1" y="133.7">3V3</text>
<text x="208.8" y="133.7">3V3</text>
<text x="140.2" y="142.5">3V3</text>
<text x="147.8" y="142.5">3V3</text>
<text x="155.4" y="142.5">3V3</text>
<text x="104.1" y="148.9">D_POL</text>
<text x="185.4" y="148.9">GND</text>
<text x="193" y="148.9">GND</text>
<text x="200.6" y="148.9">GND</text>
<text x="208.3" y="148.9">GND</text>
<text x="49.5" y="154">GND</text>
<text x="104.1" y="151.4">D_PHA</text>
<text x="52" y="161.6">D_CS</text>
<text x="104.1" y="156.5">D_IRQ</text>
<text x="104.1" y="161.6">D_EXT</text>
<text x="117.3" y="156.5">3V3</text>
<text x="125" y="156.5">3V3</text>
<text x="142.7" y="159.5" transform="rotate(90 142.7 159.5)">LED_R</text>
<text x="150.3" y="159.5" transform="rotate(90 150.3 159.5)">LED_G</text>
<text x="157.9" y="159.5" transform="rotate(90 157.9 159.5)">LED_B</text>
<text x="52" y="164.1">D_SDI</text>
<text x="52" y="166.7">D_SDO 19</text>
<text x="104.1" y="166.7">D_RST</text>
<text x="104.1" y="164.1">D_WAK</text>
<text x="52" y="169.2">D_SCK 20</text>
<text x="116.8" y="171.7">GND</text>
<text x="124.4" y="171.7">GND</text>
</g>
<g font-size="2.3" fill="#000080">
<text x="77.4" y="38.5">STM32A</text>
<text x="45.7" y="44.8">C8</text>
<text x="45.7" y="47.3">0.1u</text>
<text x="52" y="44.8">C9</text>
<text x="52" y="47.3">0.1u</text>
<text x="58.4" y="44.8">C10</text>
<text x="58.4" y="47.3">0.1u</text>
<text x="64.7" y="44.8">C11</text>
<text x="64.7" y="47.3">0.1u</text>
<text x="143.4" y="43.5">LDO</text>
<text x="149.8" y="43.5">AMS1117</text>
<text x="199.3" y="43.5">STM32JA</text>
<text x="125.7" y="52.4">10K</text>
<text x="125.7" y="49.9">R13</text>
<text x="138.4" y="52.4">0.1u</text>
<text x="138.4" y="49.9">C1</text>
<text x="165" y="52.4">0.1u</text>
<text x="165" y="49.9">C2</text>
<text x="179" y="52.4">10K</text>
<text x="179" y="49.9">R5</text>
<text x="60.9" y="58.8">R12 BOOT 44</text>
<text x="125.7" y="58.8">0.1u</text>
<text x="125.7" y="56.2">C13</text>
<text x="179" y="58.8">0.1u</text>
<text x="179" y="56.2">C3</text>
<text x="48.2" y="62.6">2.2u</text>
<text x="48.2" y="60">C12</text>
<text x="60.9" y="61.3">10K</text>
<text x="77.4" y="63.8">STM32F411C</text>
<text x="77.4" y="66.4">STM32B</text>
<text x="147.3" y="67.6">R1</text>
<text x="147.3" y="70.2">R2</text>
<text x="157.4" y="70.2">22R</text>
<text x="157.4" y="67.6">22R</text>
<text x="199.3" y="68.9">STM32F072C</text>
<text x="243.8" y="71.5">10K</text>
<text x="243.8" y="68.9">R6</text>
<text x="135.8" y="77.8">USB</text>
<text x="199.3" y="74">STM32JB</text>
<text x="171.4" y="81.6">R8</text>
<text x="182.8" y="81.6">100R</text>
<text x="182.8" y="79.1">100R</text>
<text x="49" y="85.2">KEY</text>
<text x="171.4" y="86.7">R9</text>
<text x="182.8" y="86.7">100R</text>
<text x="46.9" y="94.3">R14</text>
<text x="144.7" y="90.5">D1</text>
<text x="152.3" y="90.5">D2</text>
<text x="46.9" y="96.8">10K</text>
<text x="144.7" y="100.6">1K</text>
<text x="144.7" y="98.1">R3</text>
<text x="152.3" y="100.6">1K</text>
<text x="152.3" y="98.1">R4</text>
<text x="171.4" y="99.4">R10</text>
<text x="171.4" y="101.9">R11</text>
<text x="182.8" y="99.4">100R</text>
<text x="182.8" y="101.9">100R</text>
<text x="77.4" y="117.2">STM32F411C</text>
<text x="64.7" y="121">DWM</text>
<text x="144.7" y="122.2">XT</text>
<text x="138.4" y="128.6">10p</text>
<text x="138.4" y="126">C14</text>
<text x="166.3" y="128.6">10p</text>
<text x="166.3" y="126">C15</text>
<text x="199.3" y="127.3">STM32F072C</text>
<text x="144.7" y="132.4">16MHz</text>
<text x="189.2" y="141.3">0.1u</text>
<text x="189.2" y="138.7">C4</text>
<text x="196.8" y="141.3">0.1u</text>
<text x="196.8" y="138.7">C5</text>
<text x="204.4" y="141.3">0.1u</text>
<text x="204.4" y="138.7">C6</text>
<text x="212" y="141.3">0.1u</text>
<text x="212" y="138.7">C7</text>
<text x="143.4" y="148.9">R17</text>
<text x="151.1" y="148.9">R18</text>
<text x="158.7" y="148.9">R19</text>
<text x="143.4" y="151.4">680R</text>
<text x="143.4" y="154">D3</text>
<text x="151.1" y="151.4">680R</text>
<text x="151.1" y="154">D4</text>
<text x="158.7" y="151.4">680R</text>
<text x="158.7" y="154">D5</text>
<text x="120.6" y="161.6">C16</text>
<text x="128.2" y="161.6">C17</text>
<text x="120.6" y="164.1">0.1u</text>
<text x="128.2" y="164.1">1u</text>
<text x="177.7" y="170.5">UWB-Adapter_Sch.SchDoc</text>
<text x="234.9" y="173">Hom</text>
<text x="237.4" y="170.5">1</text>
<text x="64.7" y="174.3">DWM1000</text>
</g>
</svg>
